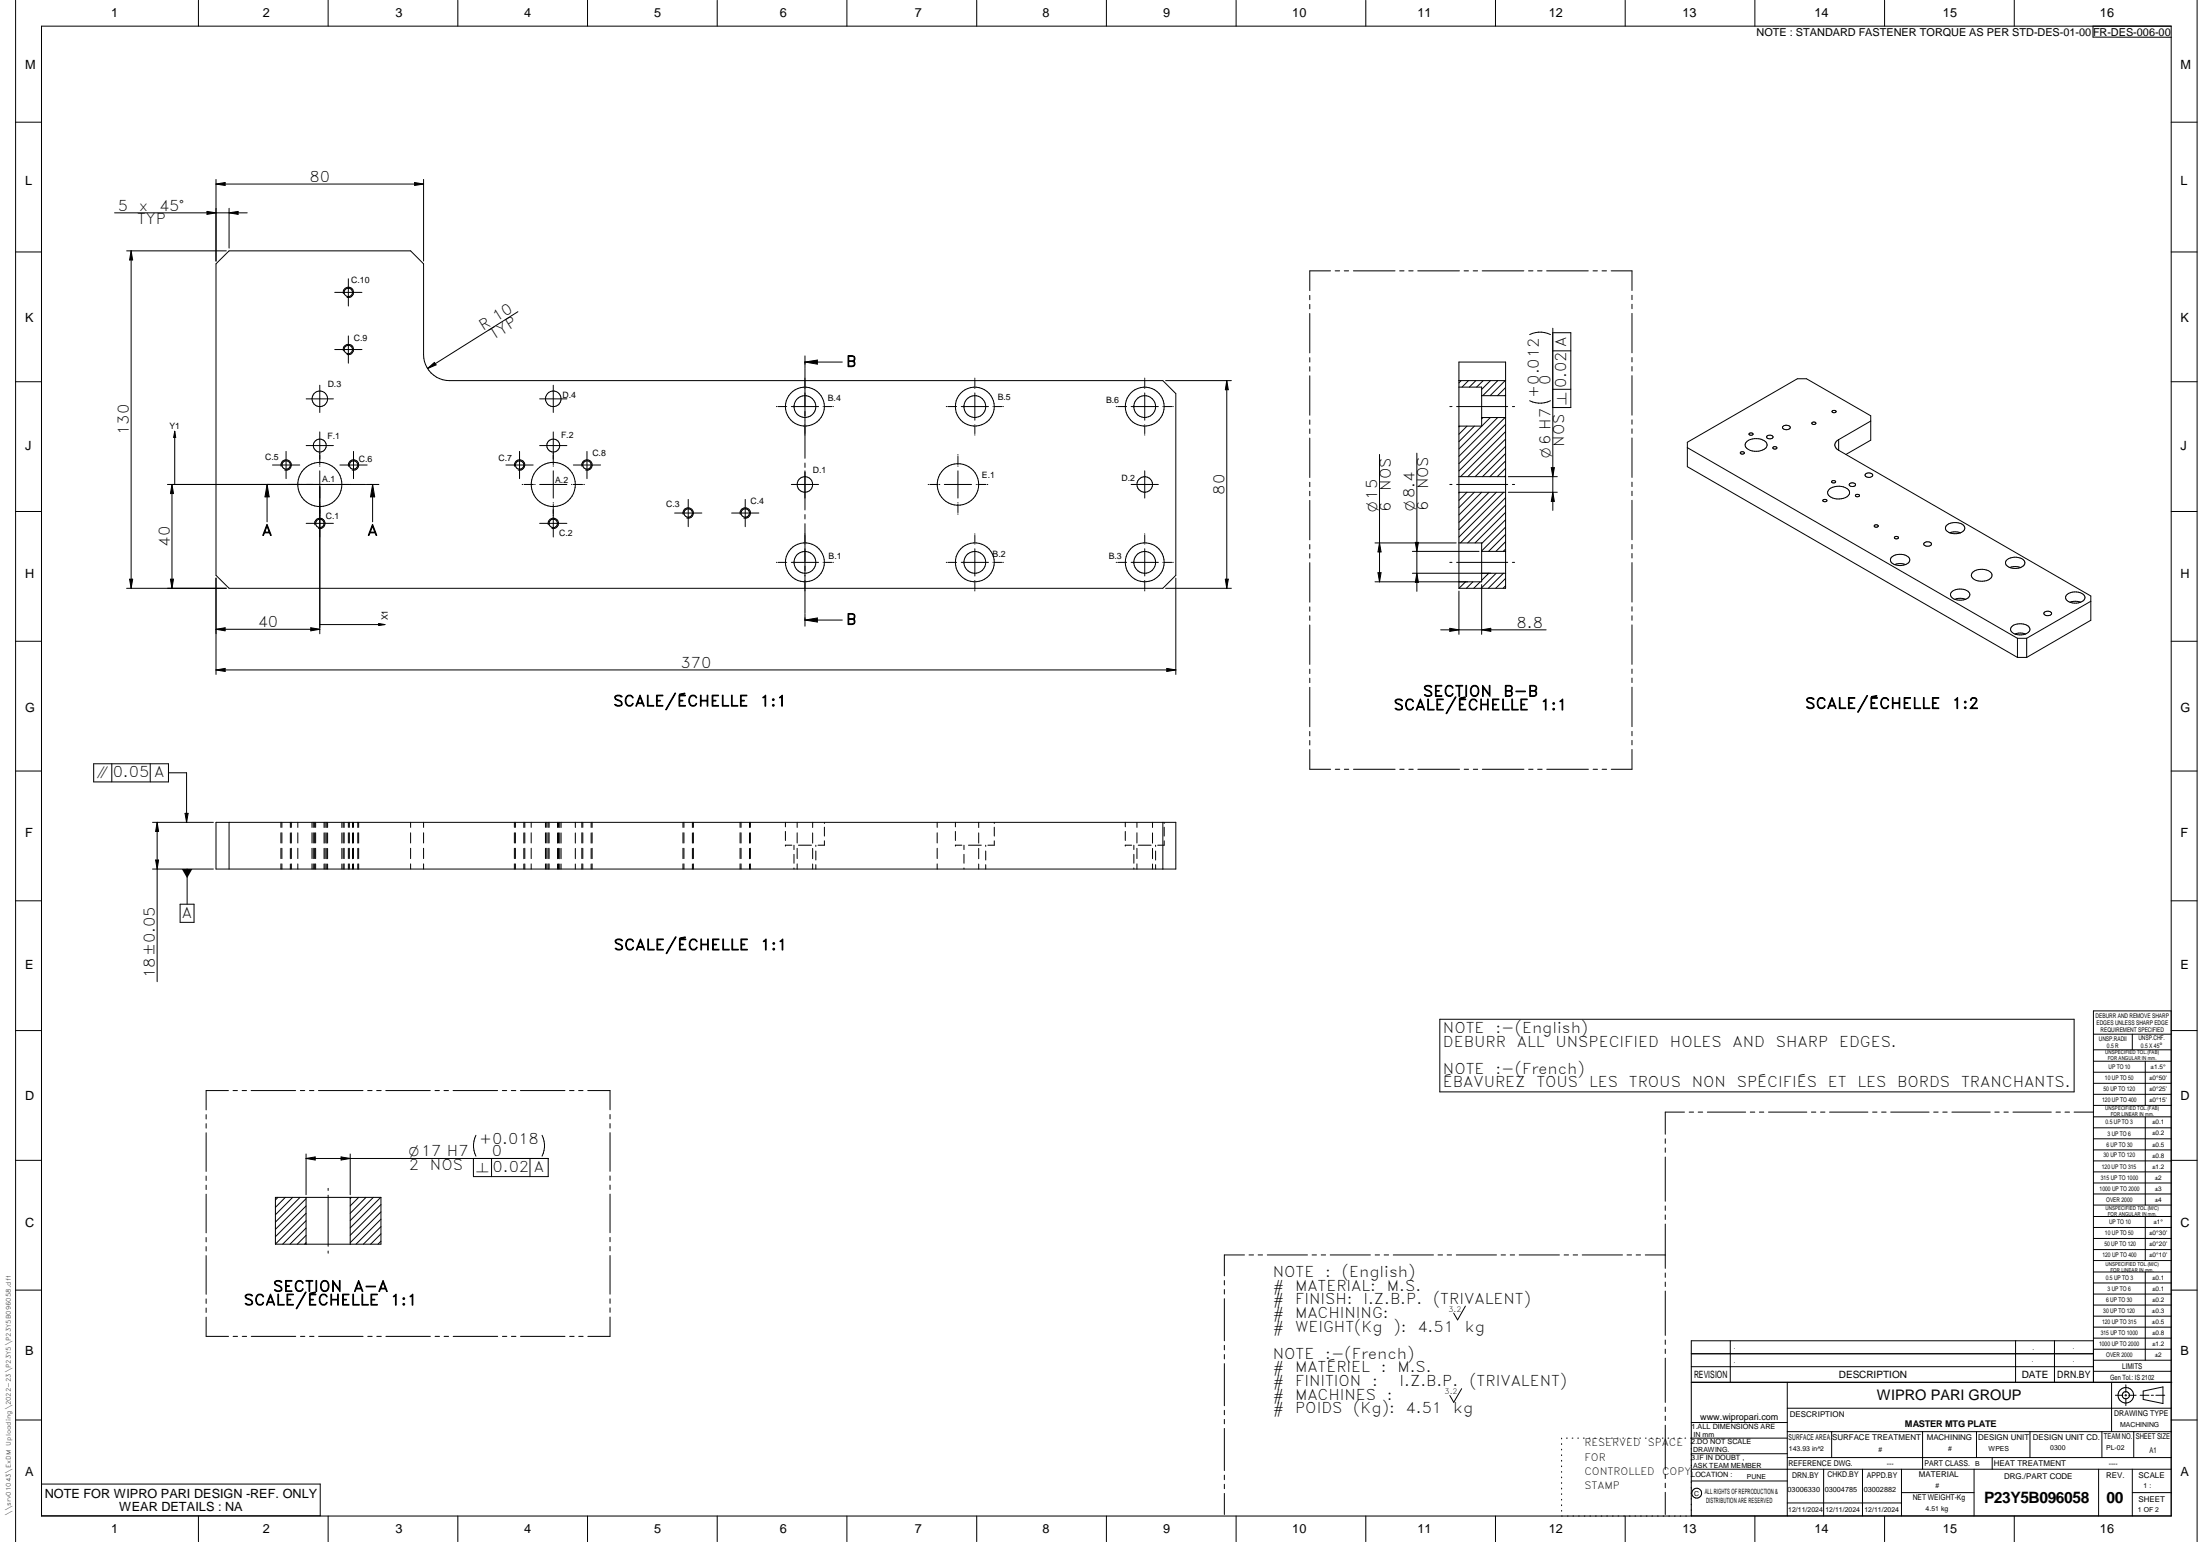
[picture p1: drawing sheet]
<svg xmlns="http://www.w3.org/2000/svg" width="848mm" height="594mm" viewBox="0 0 848 594" stroke-linecap="round" stroke-linejoin="round" font-family="sans-serif">
<g fill="none" stroke="#000" stroke-width=".39">
<path d="M6 .1v593.9M16 10.1h821v574h-821zM76.5 .1v10M126.5 .1v10M176.5 .1v10M226.5 .1v10M276.5 .1v10M326.5 .1v10M376.5 .1v10M426.5 .1v10M476.5 .1v10M526.5 .1v10"/>
<path d="M576.5 .1v10M626.5 .1v10M676.5 .1v10M726.5 .1v10M776.5 .1v10M806.8 10.1v4.2l30.2 .1M847 .1v593.9M6 47.1h10M837 47.1h10M83.3 70.9h80M83.3 70.9l3.5-.6v1.2zM83.3 69.1v31.5"/>
<path d="M159.8 70.3l3.5 .6-3.5 .6zM163.3 69.1v31.5M6 97.1h10M44.2 82h51.1M48.8 96.6h38.4M50.5 96.6v130.1M50.5 96.6l.6 3.6h-1.1zM79.8 81.4l3.5 .6-3.5 .6zM88.3 80.3v15.3M88.3 82l3.5-.6v1.2zM837 97.1h10M83.3 101.6l5-5h70l5 5v35.1a10 10 0 0 0 10 9.9h275l5 5v70.1l-5 5h-360l-5-5z"/>
<path d="M129 112.6h10.5M132.4 113.2a2 2 0 0 1 1.8-2.5 2 2 0 0 1 2.1 2.2 2 2 0 0 1-2.5 1.7M134.3 107.4v10.5M504.9 113.8v1.7M504.9 117.3v1.7M512.9 104.4h-8v7.6M514.7 104.4h1.7M518.2 104.4h1.7M521.7 104.4h16.1M539.5 104.4h1.7M543.1 104.4h1.6M546.5 104.4h16.1"/>
<path d="M564.4 104.4h1.7M567.9 104.4h1.7M571.4 104.4h16M589.2 104.4h1.7M592.7 104.4h1.7M596.2 104.4h16.1M614.1 104.4h1.7M617.6 104.4h1.7M621.1 104.4h8v7.5M629.1 113.7v1.7M629.1 117.2v1.8M129 134.7h10.5"/>
<path d="M132.4 135.2a2 2 0 0 1 1.7-2.6 2 2 0 0 1 2.2 2.2 2 2 0 0 1-2.5 1.8M134.3 129.4v10.5M199.6 120.1l-34.8 21.9M310.3 137.1v4.8M310.3 139.5h14.4M310.3 139.5l4.8-.8v1.6zM504.9 120.8v15.2M504.9 137.8v1.7M562.4 139.5h18v87.2h-18zM597.7 128.9a9 9 0 0 0-8 0M598.6 135.2h6.9M598.6 128.2h6.9v28.8h-6.9"/>
<path d="M598.6 126.4v70.2M629.1 120.7v15.2M629.1 137.8v1.6M6 147.1h10M118 153.7h10.5M123.3 148.4v10.5M164.8 142l2.7-2.4 .6 1zM208 153.7h10.5M213.3 148.4v10.5M299.3 156.6h.2M299.9 156.6h2.8M303.1 156.6h.2"/>
<path d="M305.1 156.6h10.5M310.3 142.1v19.8M317.3 156.6h.1M317.8 156.6h2.9M321.1 156.6h.2M364.8 156.6h.2M365.4 156.6h2.9M368.6 156.6h.2M370.5 156.6h10.5M375.8 151.4v10.5M375.8 145.7v.1M375.8 146.2v2.9"/>
<path d="M375.8 149.5v.1M382.8 156.6h.1M383.3 156.6h2.9M386.6 156.6h.2M430.3 156.6h.1M430.9 156.6h2.8M433.8 156.6a7.5 7.5 0 0 0 7.5 7.5 7.5 7.5 0 0 0 7.5-7.5M433.8 156.6a7.5 7.5 0 0 1 7.5-7.4 7.5 7.5 0 0 1 7.5 7.4M434.1 156.6h.2M436 156.6h10.5M441.3 151.4v10.5M441.3 145.7v.1"/>
<path d="M441.3 146.2v2.9M441.3 149.5v.1M448.3 156.6h.1M448.8 156.6h2.9M449.3 146.6h25.4M452.1 156.6h.2M472.9 146.6l.6 3.6h-1.1zM472.9 146.6v80.1M504.9 141.3v1.7M504.9 144.8v15.2M558.9 156.6h.8M561.5 156.6h19.7"/>
<path d="M562.4 149.1h8.8v15.1h-8.8M562.4 146.6h18M563.2 146.6l-.8 .9M566.1 146.6l-2.5 2.5M568.9 146.6l-2.5 2.5M571.2 152.4h9.2M571.8 146.6l-2.6 2.5M574.5 146.6l-3.3 3.4M577.4 146.6l-5.8 5.8M580.2 146.6l-5.8 5.8M580.4 149.3l-3.1 3.1M580.4 152.1l-.3 .3"/>
<path d="M583 156.6h.9M597.7 154.4a9 9 0 0 1-8 0M598.6 150h6.9M629.1 141.2v1.8M629.1 144.7v15.2M706.3 158.4l.5-.3 .9 .3a.72 .72 0 0 1-.7 .6 .72 .72 0 0 1-.7-.6zM837 147.1h10M67.4 166.2v20.4M67.4 166.2l.3 2.3h-.8zM105 179.2h10.5M108.4 179.7a2.01 2.01 0 0 1 1.8-2.5 2.01 2.01 0 0 1 2.1 2.2 2.01 2.01 0 0 1-2.5 1.7M110.3 173.9v10.5"/>
<path d="M118 171.7h10.5M123.3 166.4v12.6M123.3 179.5v.2M131 179.2h10.5M134.4 179.7a2.01 2.01 0 0 1 1.8-2.5 2.01 2.01 0 0 1 2.1 2.2 2.01 2.01 0 0 1-2.5 1.7M136.3 173.9v10.5M195 179.2h10.5M198.4 179.7a2.01 2.01 0 0 1 1.8-2.5 2.01 2.01 0 0 1 2.1 2.2 2.01 2.01 0 0 1-2.5 1.7M200.3 173.9v10.5M208 171.7h10.5M213.3 166.4v12.6M213.3 179.5v.2"/>
<path d="M221 179.2h10.5M224.4 179.7a2.01 2.01 0 0 1 1.8-2.5 2.01 2.01 0 0 1 2.1 2.2 2.01 2.01 0 0 1-2.5 1.7M226.3 173.9v10.5M310.3 162v14.6M310.3 178.4v1.7M369.3 175.1v.2M369.3 175.8v3.2M369.3 179.5v.2M375.8 163.7v.1M375.8 164.2v2.8M375.8 167.5v.1M441.3 163.7v.1"/>
<path d="M441.3 164.2v2.8M441.3 167.5v.1M504.9 161.8v1.7M504.9 165.3v1.7M504.9 168.8v15.2M531.8 175.1v49.1M546.2 174.6v53.2M562.7 164.2l-.3 .3M565.5 164.2l-3.1 3.1M568.4 164.2l-6 5.9M571.2 160.9h9.2M571.7 160.9l-.5 .4"/>
<path d="M574.5 160.9l-12.1 12.1M577.3 160.9l-14.9 14.9M580.2 160.9l-17.8 17.7M580.4 177.6l-6.1 6M580.4 169.1l-14.6 14.5M580.4 163.4l-18 18M580.4 172l-11.7 11.6M580.4 166.3l-17.4 17.3M580.4 174.8l-8.9 8.8M629.1 161.8v1.6M629.1 165.2v1.8M629.1 168.7v15.2"/>
<path d="M650.5 172.5l127.2 73.4M670.9 174.3l.5-.3 1 .3a.74 .74 0 0 1-.8 .7 .74 .74 0 0 1-.7-.7zM673.5 170a6 6 0 0 1 7.5 .7 2.19 2.19 0 0 1-2.2 2.9 5.3 5.3 0 0 1-6-1.7 1.72 1.72 0 0 1 .7-1.9zM674.3 167l.5-.2 .9 .2a.72 .72 0 0 1-.7 .7 .72 .72 0 0 1-.7-.7zM681.2 168a1.3 1.3 0 0 1 1.3-.4 1.3 1.3 0 0 1 .9 1 1.45 1.45 0 0 1-2.4-.4zM683.5 172.3l.5-.2 .9 .2a.72 .72 0 0 1-.7 .7 .72 .72 0 0 1-.7-.7zM687.5 164.2a1.69 1.69 0 0 1 2.6 .6 1.81 1.81 0 0 1-3-.1zM698.5 162.9l.6-.3 .8 .3a.72 .72 0 0 1-.7 .7 .72 .72 0 0 1-.7-.7zM708.8 169.4v4.1M708.8 173.5l97.2 56.1v9.4l-24.7 14.3M708.8 169.4a2.16 2.16 0 0 0-1.5 2 2.16 2.16 0 0 0 1.5 2.1M711.6 175.1l9.5-5.5v-9.4l-24.7-14.3h-3.5l-42.4 24.5v9.4l127.2 73.5"/>
<path d="M721.1 162.2l-12.3 7.2M6 197.1h10M64.6 186.6h76.4M66.3 186.6v40.1M66.3 186.6l.6 3.6h-1.2zM103 186.6l.8 4.8h-1.6zM103 186.6v14.4M123.3 181.4v62.8M141.2 186.6h4.9M143.6 186.6l.8 4.8h-1.6zM143.6 186.6v14.4M201.3 186.6h.2"/>
<path d="M202 186.6h3.6M206.1 186.6h.2M208 186.6h10.5M213.3 181.4v10.5M213.3 193.6v.2M213.3 194.4v12.5M220.3 186.6h.2M221 186.6h3.6M225 186.6h.3M260.1 197.7h10.5M263.4 198.2a2.01 2.01 0 0 1 1.8-2.5 2.01 2.01 0 0 1 2.1 2.2 2.01 2.01 0 0 1-2.5 1.7M265.3 192.4v10.5"/>
<path d="M282 197.7h10.5M285.4 198.2a2.01 2.01 0 0 1 1.8-2.5 2.01 2.01 0 0 1 2.1 2.2 2.01 2.01 0 0 1-2.5 1.7M287.3 192.4v10.5M305.1 186.6h10.5M310.3 198.2v1.7M310.3 181.4v15.1M357.8 186.6h.2M358.4 186.6h3.3M362.1 186.6h.2M364 186.6h10.5M369.3 193.6v.2M369.3 194.3v3.2"/>
<path d="M369.3 198v.2M369.3 181.4v10.5M376.3 186.6h.1M376.9 186.6h3.2M380.6 186.6h.2M436 186.6h10.5M441.3 181.4v10.5M504.9 185.8v1.7M504.9 189.3v1.7M504.9 192.8v15.2M558.9 186.6h.8M561.5 186.6h19.7"/>
<path d="M562.4 183.6h18M562.4 189.7h18M562.7 189.7l-.3 .2M565.5 189.7l-3.1 3.1M568.3 189.7l-5.9 5.9M571.2 189.7l-8.8 8.7M574 189.7l-11.6 11.6M576.8 189.7l-14.4 14.4M579.6 189.7l-17.2 17.2M580.4 180.4l-3.2 3.2M580.4 183.3l-.4 .3M580.4 191.7l-17.4 17.5"/>
<path d="M580.4 194.6l-14.6 14.6M580.4 197.4l-11.8 11.8M581.4 183.6h18.9M581.4 189.7h18.9M583 186.6h.9M598 180.2h1.2l-.6 3.4zM598.6 189.7l.6 3.5h-1.2zM629.1 185.8v1.7M629.1 189.2v1.8M629.1 192.7v15.2M702.7 192.7l1-.3 .5 .3a.75 .75 0 0 1-.7 .6 .75 .75 0 0 1-.8-.6zM705.3 188.4a5.8 5.8 0 0 1 7.5 .7 2.59 2.59 0 0 1-3 3.1 4.8 4.8 0 0 1-5.2-1.9 1.72 1.72 0 0 1 .7-1.9z"/>
<path d="M706.1 185.4l.9-.2 .6 .2a.72 .72 0 0 1-.8 .7 .72 .72 0 0 1-.7-.7zM713 186.4a1.26 1.26 0 0 1 1.3-.4 1.26 1.26 0 0 1 .9 1 1.41 1.41 0 0 1-2.3-.4zM715.3 190.7l.9-.2 .5 .2a.72 .72 0 0 1-.7 .7 .72 .72 0 0 1-.7-.7zM719.2 182.5a1.69 1.69 0 0 1 2.7 .7 1.77 1.77 0 0 1-3-.2zM837 197.1h10M118 201.6h10.5M121.4 202.2a2 2 0 0 1 1.7-2.5 2 2 0 0 1 2.2 2.1 2 2 0 0 1-2.5 1.8M208 201.6h10.5M211.4 202.2a2 2 0 0 1 1.7-2.5 2 2 0 0 1 2.2 2.1 2 2 0 0 1-2.5 1.8M299.3 216.7h.2M299.9 216.7h2.8M303.1 216.7h.2"/>
<path d="M305.1 216.7h10.5M310.3 201.8v34.4M317.3 216.7h.1M317.8 216.7h2.9M321.1 216.7h.2M364.8 216.7h.2M365.4 216.7h2.9M368.6 216.7h.2M370.5 216.7h10.5M375.8 211.4v10.5M375.8 205.7v.1M375.8 206.2v2.9"/>
<path d="M375.8 209.5v.1M382.8 216.7h.1M383.3 216.7h2.9M386.6 216.7h.2M430.3 216.7h.1M430.9 216.7h2.8M433.8 216.7a7.5 7.5 0 0 0 7.5 7.4 7.5 7.5 0 0 0 7.5-7.4M433.8 216.7a7.5 7.5 0 0 1 7.5-7.6 7.5 7.5 0 0 1 7.5 7.6M434.1 216.7h.2M436 216.7h10.5M441.3 211.4v10.5M441.3 205.7v.1"/>
<path d="M441.3 206.2v2.9M441.3 209.5v.1M448.3 216.7h.1M448.8 216.7h2.9M452.1 216.7h.2M504.9 209.8v1.7M504.9 213.3v1.7M504.9 216.8v15.2M530.1 209.2h31.2M531.8 209.2l.6 3.4h-1.2zM544.4 212.4h25.7M545.6 209h1.2l-.6 3.4z"/>
<path d="M558.9 216.7h.8M561.5 216.7h19.7M562.4 209.2h8.8v15h-41.1M571.2 212.4h9.2M580.4 208.7l-3.7 3.7M580.4 200.2l-9.2 9.2M580.4 203.1l-9.2 9.2M580.4 211.5l-.9 .9M580.4 205.9l-6.6 6.5M583 216.7h.9M629.1 209.8v1.7M629.1 213.2v1.8"/>
<path d="M629.1 216.7v15.2M722.5 202.4l.9-.2 .6 .2a.72 .72 0 0 1-.7 .7 .72 .72 0 0 1-.8-.7zM729 214.8a5 5 0 0 1 7.1 .5 2.23 2.23 0 0 1-2.5 2.5 4.3 4.3 0 0 1-4.8-1.6zM730.3 206.9l.9-.2 .6 .2a.72 .72 0 0 1-.7 .7 .72 .72 0 0 1-.8-.7zM734.6 217.5l-2.1-.4-2.1 .4M741.6 209.3a1.8 1.8 0 0 1 3 .4 1.83 1.83 0 0 1-3-.1zM750.7 202.2a5.1 5.1 0 0 1 6.6 .8 2.69 2.69 0 0 1-3.2 2.6 3.5 3.5 0 0 1-4.2-2.1zM755.8 205.3l-2.1-.4-2.1 .4M773.4 215.9a4.9 4.9 0 0 1 7.1 .5 2.69 2.69 0 0 1-3.3 2.6 3.5 3.5 0 0 1-4.1-2.2zM778.9 218.7l-2.1-.4-2.1 .4M48.8 226.7h38.4M50 223.1h1.1l-.6 3.6z"/>
<path d="M65.7 223.1h1.2l-.6 3.6zM83.3 222.7v37.1M310.3 238.9l4.8-.8v1.5zM310.3 236.5v4.8M310.3 238.9h14.4M375.8 223.6v.2M375.8 224.2v2.9M375.8 227.5v.2M441.3 223.6v.2M441.3 224.2v2.9M441.3 227.5v.2M449.3 226.7h25.4"/>
<path d="M453.3 222.7v37.1M472.4 223.1h1.1l-.6 3.6zM504.9 233.8v1.7M504.9 237.3v1.7M531.2 220.6h1.2l-.6 3.6zM546.2 220.9l.6 3.5h-1.2zM562.4 227.7v16.7M564.9 224.2l-2.5 2.5M567.8 224.2l-2.5 2.5M570.6 224.2l-2.5 2.5M571.2 225.2v19.2M573.9 220.9l-2.7 2.7"/>
<path d="M576.7 220.9l-5.8 5.8M579.5 220.9l-5.8 5.8M580.4 220.9h-36M580.4 222.8l-3.8 3.9M580.4 225.7l-1 1M629.1 233.8v1.7M629.1 237.2v1.8M752.6 227.8a5.4 5.4 0 0 1 6.4 .4 2.08 2.08 0 0 1-2.2 2.9 4.3 4.3 0 0 1-4.8-1.6 1.54 1.54 0 0 1 .6-1.7zM757.7 230.9l-2.1-.4-2.1 .4M760.6 220.3a5.6 5.6 0 0 1 7.2 .6 2.46 2.46 0 0 1-2.9 3 4.1 4.1 0 0 1-5-2.2zM788.2 235.8a1.69 1.69 0 0 1 2.7 .7 1.83 1.83 0 0 1-3-.2zM796.5 229.3a5 5 0 0 1 7.2 .4 2.69 2.69 0 0 1-3.3 2.7 3.5 3.5 0 0 1-4.2-2.2z"/>
<path d="M802.1 232l-2.1-.4-2.1 .4M806 231.6l-24.7 14.3M6 247.1h10M83.3 242.4l3.5-.5v1.1zM83.3 258.1h370M83.3 242.4h40M83.3 258.1l3.5-.6v1.2zM119.8 241.9l3.5 .5-3.5 .6zM123.3 240.6h25.1M146 240.2l2.4 .4-2.4 .4zM449.8 257.5l3.5 .6-3.5 .6zM504.9 240.8v15.2"/>
<path d="M504.9 257.8v1.7M555.4 242.7h40.6M558.9 242.1l3.5 .6-3.5 .5zM571.2 242.7l3.5-.6v1.1zM629.1 240.7v15.2M629.1 257.8v1.7M775.8 241.2a5.4 5.4 0 0 1 6.4 .4 1.57 1.57 0 0 1-.9 2.5 4.8 4.8 0 0 1-6.2-1.2 1.54 1.54 0 0 1 .7-1.7zM777.7 253.3h3.6M777.7 245.9h3.6M777.7 245.9v7.4M780.9 244.3l-2.1-.4-2.1 .4M781.3 245.9v7.4"/>
<path d="M837 247.1h10M504.9 261.3v1.7M504.9 264.8v15.2M629.1 261.2v1.8M629.1 264.8v15.2M6 297.1h10M36.1 294.3h28.8v6.9h-28.8zM43.1 294.3v6.9M57.9 294.3v6.9M64.9 297.7h7v19.1M504.9 288.8v7.6h8.1M504.9 281.8v1.7"/>
<path d="M504.9 285.3v1.7M514.7 296.4h1.8M518.2 296.4h1.7M521.8 296.4h16M539.6 296.4h1.7M543.1 296.4h1.7M546.6 296.4h16.1M564.4 296.4h1.7M567.9 296.4h1.7M571.4 296.4h16.1M589.3 296.4h1.7M592.8 296.4h1.7"/>
<path d="M596.3 296.4h16M614.1 296.4h1.7M617.6 296.4h1.7M629.1 281.8v1.7M629.1 285.2v1.8M629.1 288.8v7.6h-8M837 297.1h10M58.8 316.8h23.5M60.6 316.8l.5 3.5h-1.1zM60.6 316.8v61.4M71.3 313.4h1.2l-.6 3.4zM83.3 316.8h370v18h-370z"/>
<path d="M88.3 316.8v18M108.3 316.8v2M108.7 316.8v2M111.9 316.8v2M112.3 316.8v2M114.8 316.8v2M120.3 316.8v2M120.8 316.8v2M121.3 316.8v2M121.7 316.8v2M124.9 316.8v2M125.3 316.8v2"/>
<path d="M125.8 316.8v2M126.3 316.8v2M131.8 316.8v2M132.3 316.8v2M132.7 316.8v2M134.3 316.8v2M134.7 316.8v2M135.9 316.8v2M136.3 316.8v2M137.9 316.8v2M138.3 316.8v2M158.3 316.8v2"/>
<path d="M163.3 316.8v2M198.3 316.8v2M198.7 316.8v2M201.9 316.8v2M202.3 316.8v2M204.8 316.8v2M210.3 316.8v2M210.8 316.8v2M211.3 316.8v2M211.7 316.8v2M214.9 316.8v2M215.3 316.8v2"/>
<path d="M215.8 316.8v2M216.3 316.8v2M221.8 316.8v2M224.3 316.8v2M224.7 316.8v2M227.9 316.8v2M228.3 316.8v2M263.3 316.8v2M263.7 316.8v2M266.9 316.8v2M267.3 316.8v2M285.3 316.8v2"/>
<path d="M285.7 316.8v2M288.9 316.8v2M289.3 316.8v2M302.8 316.8v1.8M307.3 316.8v2M313.3 316.8v2M317.8 316.9h.1M317.8 318.7v3.4M361.3 316.8v2M368.3 316.8v1.8M377.3 316.8v2M383.3 316.9h.1"/>
<path d="M383.3 318.7v3.4M433.8 316.8v1.8M438.3 316.8v2M444.3 316.8v2M448.3 316.8v18M448.8 316.9h.1M448.8 318.7v3.4M58.8 334.8h23.5M60 331.3h1.1l-.5 3.5zM72.1 334.8v13.6M108.3 332.8v2M108.3 320.8v4"/>
<path d="M108.3 326.8v4M108.7 320.8v4M108.7 326.8v4M108.7 332.8v2M111.9 320.9v3.9M111.9 326.9v3.9M111.9 332.9v1.9M112.3 320.8v4M112.3 326.8v4M112.3 332.8v2M114.8 320.8v4M114.8 326.8v4"/>
<path d="M114.8 332.8v2M120.3 320.8v4M120.3 326.8v4M120.3 332.8v2M120.8 320.8v4M120.8 326.8v4M120.8 332.8v2M121.3 320.8v4M121.3 326.8v4M121.3 332.8v2M121.7 320.8v4M121.7 326.8v4"/>
<path d="M121.7 332.8v2M124.9 320.9v3.9M124.9 326.9v3.9M124.9 332.9v1.9M125.3 320.8v4M125.3 326.8v4M125.3 332.8v2M125.8 320.9v3.9M125.8 326.9v3.9M125.8 332.9v1.9M126.3 320.9v3.9M126.3 326.9v3.9"/>
<path d="M126.3 332.9v1.9M131.8 320.9v3.9M131.8 326.9v3.9M131.8 332.9v1.9M132.3 320.8v4M132.3 326.8v4M132.3 332.8v2M132.7 320.8v4M132.7 326.8v4M132.7 332.8v2M134.3 320.8v4M134.3 326.8v4"/>
<path d="M134.3 332.8v2M134.7 320.8v4M134.7 326.8v4M134.7 332.8v2M135.9 320.9v3.9M135.9 326.9v3.9M135.9 332.9v1.9M136.3 320.8v4M136.3 326.8v4M136.3 332.8v2M137.9 320.9v3.9M137.9 326.9v3.9"/>
<path d="M137.9 332.9v1.9M138.3 320.8v4M138.3 326.8v4M138.3 332.8v2M158.3 320.8v4M158.3 326.8v4M158.3 332.8v2M163.3 320.8v4M163.3 326.8v4M163.3 332.8v2M198.3 320.8v4M198.3 326.8v4"/>
<path d="M198.3 332.8v2M198.7 320.8v4M198.7 326.8v4M198.7 332.8v2M201.9 320.9v3.9M201.9 326.9v3.9M201.9 332.9v1.9M202.3 320.8v4M202.3 326.8v4M202.3 332.8v2M204.8 320.8v4M204.8 326.8v4"/>
<path d="M204.8 332.8v2M210.3 320.8v4M210.3 326.8v4M210.3 332.8v2M210.8 320.8v4M210.8 326.8v4M210.8 332.8v2M211.3 320.8v4M211.3 326.8v4M211.3 332.8v2M211.7 320.8v4M211.7 326.8v4"/>
<path d="M211.7 332.8v2M214.9 320.9v3.9M214.9 326.9v3.9M214.9 332.9v1.9M215.3 320.8v4M215.3 326.8v4M215.3 332.8v2M215.8 320.9v3.9M215.8 326.9v3.9M215.8 332.9v1.9M216.3 320.9v3.9M216.3 326.9v3.9"/>
<path d="M216.3 332.9v1.9M221.8 320.9v3.9M221.8 326.9v3.9M221.8 332.9v1.9M224.3 320.8v4M224.3 326.8v4M224.3 332.8v2M224.7 320.8v4M224.7 326.8v4M224.7 332.8v2M227.9 320.9v3.9M227.9 326.9v3.9"/>
<path d="M227.9 332.9v1.9M228.3 320.8v4M228.3 326.8v4M228.3 332.8v2M263.3 320.8v4M263.3 326.8v4M263.3 332.8v2M263.7 320.8v4M263.7 326.8v4M263.7 332.8v2M266.9 320.9v3.9M266.9 326.9v3.9"/>
<path d="M266.9 332.9v1.9M267.3 320.8v4M267.3 326.8v4M267.3 332.8v2M285.3 320.8v4M285.3 326.8v4M285.3 332.8v2M285.7 320.8v4M285.7 326.8v4M285.7 332.8v2M288.9 320.9v3.9M288.9 326.9v3.9"/>
<path d="M288.9 332.9v1.9M289.3 320.8v4M289.3 326.8v4M289.3 332.8v2M302.8 325.6h2.5M302.8 325.6h.1M302.8 320.3v3.5M306.1 325.6v1.7M306.1 329.1v3.5M306.1 334.4v.4M307.3 320.8v4M307.3 326.8v4"/>
<path d="M307.3 332.8v2M307.8 325.6h5M313.3 320.9v3.9M313.3 326.9v3.9M313.3 332.9v1.9M314.5 325.6v.5M314.5 327.9v3.4M314.5 333.1v1.7M317.8 323.9v1.7h-2.5M361.3 320.8v4M361.3 326.8v4M361.3 332.8v2"/>
<path d="M368.3 325.6h2.5M368.3 325.6h.1M368.3 320.3v3.5M371.6 325.6v1.7M371.6 329.1v3.5M371.6 334.4v.4M373.3 325.6h5M377.3 320.9v3.9M377.3 326.9v3.9M377.3 332.9v1.9M380 325.6v.5M380 327.9v3.4"/>
<path d="M380 333.1v1.7M383.3 323.9v1.7h-2.5M433.8 325.6h.1M433.8 325.6h2.4M433.8 320.3v3.5M437.1 325.6v1.7M437.1 329.1v3.5M437.1 334.4v.4M438.3 320.8v4M438.3 326.8v4M438.3 332.8v2M438.8 325.6h4.9"/>
<path d="M444.3 320.9v3.9M444.3 326.9v3.9M444.3 332.9v1.9M445.5 325.6v.5M445.5 327.9v3.4M445.5 333.1v1.7M448.8 323.9v1.7h-2.5M6 347h10M69.4 348.4h5.4v6.9h-5.4zM837 347h10M6 397h10M555 392.7h244.5v28h-244.5z"/>
<path d="M807 398.4h30M822 398.4v6.1M837 397h10M837 389.5h-30v143.1M807 404.5h30M807 408.9h30M807 413.1h30M807 417.4h30M827 408.9v17M79.5 429.4v1.7M79.5 432.9v1.7M79.5 436.4v14.9"/>
<path d="M88.1 420.2h-8.6v7.4M89.8 420.2h1.7M93.3 420.2h1.7M96.8 420.2h17.2M115.8 420.2h1.7M119.3 420.2h1.7M122.8 420.2h17.1M141.7 420.2h1.7M145.2 420.2h1.7M148.7 420.2h17.2M167.7 420.2h1.7M171.2 420.2h1.7"/>
<path d="M174.7 420.2h17.1M183.5 437.4a9 9 0 0 0 0 8M193.6 420.2h1.7M197.1 420.2h1.7M200.6 420.2h17.2M209 437.4a9 9 0 0 1 0 8M219.5 420.2h1.8M223.1 420.2h1.6M226.6 420.2h8.6v7.4M235.2 429.4v1.7M235.2 432.9v1.7M235.2 436.4v14.9"/>
<path d="M641.9 438.7v1.8M649.4 428.5h-7.5v8.5M651.2 428.5h1.7M654.6 428.5h1.8M658.2 428.5h14.7M674.7 428.5h1.7M678.2 428.5h1.7M681.7 428.5h14.8M698.3 428.5h1.7M701.8 428.5h1.7M705.3 428.5h14.7M721.9 428.5h1.7"/>
<path d="M725.3 428.5h1.8M728.9 428.5h14.7M745.4 428.5h1.7M748.9 428.5h1.7M752.4 428.5h14.8M769 428.5h1.7M772.5 428.5h1.7M776 428.5h14.7M792.6 428.5h1.7M796 428.5h1.8M799.5 428.5h7.4M807 421.6h30"/>
<path d="M807 425.9h30M807 430.3h30M807 434.5h30M807 438.7h30M827 430.3v34M6 447h10M79.5 453.1v1.7M79.5 456.6v1.7M118 444.6v15.7M118 446.3h93.4M118 446.3l3.5-.6v1.2zM126.5 457.8v.8"/>
<path d="M131.5 445.7l3.5 .6-3.5 .6zM135 444.6v15.7M189.5 446.3v7M204.3 446.3v7M211.3 446.3v7h-28.8v-7M235.2 453.1v1.6M235.2 456.6v1.7M641.9 442.3v1.6M641.9 445.8v17M807 443h30M807 447.3h30M807 451.5h30"/>
<path d="M807 455.8h30M807 460h30M837 447h10M79.5 460.1v14.9M79.5 476.8v1.7M106.2 461.3h40.7v18h-40.7zM107.1 461.3l-.9 1M110 461.3l-3.8 3.9M112.8 461.3l-6.6 6.7M115.7 461.3l-9.5 9.5M118 461.3v18M118 461.8l-11.8 11.8"/>
<path d="M118 464.6l-11.8 11.9M118 467.4l-11.8 11.9M118 470.3l-9 9M118 473.1l-6.2 6.2M118 476l-3.4 3.3M118 478.7l-.6 .6M126.5 460.5v19.6M135 461.3v18M135.4 461.3l-.4 .5M138.3 461.3l-3.3 3.3M141.1 461.3l-6.1 6.1M143.9 461.3l-8.9 8.9"/>
<path d="M146.8 461.3l-11.8 11.8M146.9 469.7l-9.7 9.6M146.9 472.6l-6.8 6.7M146.9 464.1l-11.9 11.8M146.9 466.9l-11.9 11.8M146.9 475.4l-4 3.9M146.9 478.2l-1.2 1.1M235.2 460v14.9M235.2 476.7v1.7M641.9 464.6v1.7M641.9 468.1v1.7M641.9 471.6v17.1"/>
<path d="M807 464.3h30M807 468.7h30M807 472.9h30M807 477.1h30M827 468.7v16.9M6 497h10M79.5 480.3v1.7M79.5 483.7v14.9M126.5 482v.8M235.2 480.2v1.7M235.2 483.7v14.9M472 493.4v1.6"/>
<path d="M472 496.8v1.8M479.7 483.5h-7.7v8M481.5 483.5h1.7M485 483.5h1.7M488.5 483.5h15.5M505.8 483.5h1.7M509.3 483.5h1.7M512.8 483.5h15.5M530.1 483.5h1.7M533.6 483.5h1.7M537.1 483.5h15.5M554.4 483.5h1.7"/>
<path d="M557.9 483.5h1.7M561.4 483.5h15.5M578.7 483.5h1.6M582.2 483.5h1.7M585.6 483.5h15.5M603 483.5h1.6M606.4 483.5h1.8M609.9 483.5h15.5M627.2 483.5h1.7M630.7 483.5h1.7M634.2 483.5h7.7M641.9 490.4v1.7"/>
<path d="M641.9 493.9v1.7M641.9 497.4v17.1M807 481.4h30M807 485.6h30M807 490.1h30M807 494.3h30M807 498.6h30M827 490.1v33.9M837 497h10M79.5 507.4v7.5h8.6M79.5 500.4v1.8M79.5 503.9v1.7"/>
<path d="M89.9 514.9h1.7M93.4 514.9h1.7M96.9 514.9h17.1M115.8 514.9h1.7M119.3 514.9h1.7M122.8 514.9h17.2M141.8 514.9h1.7M145.2 514.9h1.8M148.8 514.9h17.1M167.7 514.9h1.7M171.2 514.9h1.7M174.7 514.9h17.2"/>
<path d="M193.7 514.9h1.7M197.1 514.9h1.8M200.7 514.9h17.1M219.6 514.9h1.7M223.1 514.9h1.7M235.2 500.4v1.7M235.2 503.9v1.7M235.2 507.4v7.5h-8.6M472 500.3v16.3M472 518.3v1.8M564.9 503.2l-3 5.3-1.5-2.6M641.9 516.3v1.6"/>
<path d="M641.9 519.8v1.7M667 516.6v16M777 516.6v16M792 516.6v16M807 502.8h30M807 507.1h30M807 511.3h30M807 515.5h30M807 519.8h30M807 516.6h-155v67.5M472 521.8v1.7M472 525.4v16.2"/>
<path d="M563.5 535l-3.1 5.3-1.5-2.7M641.9 523.2v17.1M652 532.6h185.2M652 521.5h155M652 526.5h155M689 532.6v51.4M807 524h30M807 528.3h30M814 532.6v19M815.5 537.5h2.8M819.1 537.5h.7M819.5 533.5v2.9"/>
<path d="M819.5 537.2v.7M819.5 538.7v2.8M820.6 537.5h2.9M825 537.5h3.4M826.2 535.9l7.6-1.6v6.4l-7.6-1.5zM829.3 537.5h.8M831 537.5h3.5M6 547.1h10M472 543.3v1.7M472 546.9v1.7M472 550.3v16.2M602 554.1v.3"/>
<path d="M602 556.2v.3M602 558.3v.3M603.8 554.1h.4M606 554.1h.3M608.2 554.1h.3M610.4 554.1h.3M612.6 554.1h.3M614.7 554.1h.3M616.9 554.1h.3M619.1 554.1h.3M621.2 554.1h.3M623.4 554.1h.3"/>
<path d="M625.6 554.1h.3M627.8 554.1h.3M629.9 554.1h.4M632.1 554.1h.3M634.3 554.1h.3M636.5 554.1h.3M638.6 554.1h.3M640.8 554.1h.3M641.9 542.1v1.7M641.9 545.6v1.7M641.9 549.1v17M643 554.1h.3"/>
<path d="M645.2 554.1h.3M647.3 554.1h.4M649.5 554.1h.3M652 548h37M689 542.5h148M689 551.6h148M689 554.1h-37.3M706.1 551.6v10M741.1 551.6v14.4M761.9 551.6v10M782.5 551.6v10M810.3 551.6v10"/>
<path d="M822.5 551.6v10M837 547.1h10M16 571.8h107.4v12.2h-107.4M472 568.3v1.8M472 571.8v1.7M472 575.4v8.1M602 560.5v.3M602 562.6v.3M602 564.8v.3M602 566.9v.3M602 569v.3M602 571.2v.3"/>
<path d="M602 573.3v.4M602 575.5v.3M602 577.6v.3M602 579.8v.3M641.9 567.9v1.7M641.9 571.4v1.8M641.9 574.9v8.6M652 570.6h37M652 560.1h37M689 561.6h148M689 579h44M703 566v18"/>
<path d="M718 566v18M733 575.1h28M733 566v18M761 566v18M768 561.6v4.4M809 566v18M822 566v18M822 575.1h15M837 566h-185M76.5 584.1v9.9M126.5 584.1v9.9M176.5 584.1v9.9"/>
<path d="M226.5 584.1v9.9M276.5 584.1v9.9M326.5 584.1v9.9M376.5 584.1v9.9M426.5 584.1v9.9M476.5 584.1v9.9M526.5 584.1v9.9M576.5 584.1v9.9M602 581.9v.3M626.5 584.1v9.9M652 584h185M676.5 584.1v9.9"/>
<path d="M726.5 584.1v9.9M776.5 584.1v9.9"/>
<circle cx="134.3" cy="112.7" r="1.62"/>
<circle cx="134.3" cy="134.7" r="1.61"/>
<circle cx="123.3" cy="153.7" r="3"/>
<circle cx="213.3" cy="153.7" r="3"/>
<circle cx="310.3" cy="156.6" r="4.2"/>
<circle cx="310.3" cy="156.7" r="7.5"/>
<circle cx="375.8" cy="156.7" r="7.5"/>
<circle cx="375.8" cy="156.6" r="4.2"/>
<circle cx="441.3" cy="156.6" r="4.2"/>
<circle cx="110.3" cy="179.2" r="1.62"/>
<circle cx="123.3" cy="171.7" r="2.49"/>
<circle cx="136.3" cy="179.1" r="1.63"/>
<circle cx="200.3" cy="179.1" r="1.63"/>
<circle cx="213.3" cy="171.7" r="2.49"/>
<circle cx="226.3" cy="179.2" r="1.61"/>
<circle cx="123.3" cy="186.6" r="8.5"/>
<circle cx="213.3" cy="186.6" r="8.5"/>
<circle cx="265.3" cy="197.7" r="1.62"/>
<circle cx="287.3" cy="197.6" r="1.63"/>
<circle cx="310.3" cy="186.6" r="2.99"/>
<circle cx="369.3" cy="186.6" r="8"/>
<circle cx="441.3" cy="186.6" r="2.99"/>
<circle cx="123.3" cy="201.6" r="1.63"/>
<circle cx="213.3" cy="201.6" r="1.63"/>
<circle cx="310.3" cy="216.7" r="4.2"/>
<circle cx="310.3" cy="216.6" r="7.5"/>
<circle cx="375.8" cy="216.6" r="7.5"/>
<circle cx="375.8" cy="216.7" r="4.2"/>
<circle cx="441.3" cy="216.7" r="4.2"/>
<circle cx="819.5" cy="537.5" r="2.99"/>
<circle cx="819.5" cy="537.5" r="1.39"/>
<circle cx="654.1" cy="575.3" r="1.9"/>
</g>
<g fill="#000">
<path d="M83.3 70.9l3.5-.6v1.2zM159.8 70.3l3.5 .6-3.5 .6zM79.8 81.4l3.5 .6-3.5 .6zM88.3 82l3.5-.6v1.2zM50.5 96.6l.6 3.6h-1.1zM164.8 142l2.7-2.4 .6 1zM310.3 139.5l4.8-.8v1.6zM472.9 146.6l.6 3.6h-1.1zM67.4 166.2l.3 2.3h-.8zM66.3 186.6l.6 3.6h-1.2zM103 186.6l.8 4.8h-1.6zM143.6 186.6l.8 4.8h-1.6z"/>
<path d="M598 180.2h1.2l-.6 3.4zM598.6 189.7l.6 3.5h-1.2zM531.8 209.2l.6 3.4h-1.2zM545.6 209h1.2l-.6 3.4zM50 223.1h1.1l-.6 3.6zM65.7 223.1h1.2l-.6 3.6zM310.3 238.9l4.8-.8v1.5zM472.4 223.1h1.1l-.6 3.6zM531.2 220.6h1.2l-.6 3.6zM546.2 220.9l.6 3.5h-1.2zM83.3 258.1l3.5-.6v1.2zM83.3 242.4l3.5-.5v1.1z"/>
<path d="M119.8 241.9l3.5 .5-3.5 .6zM146 240.2l2.4 .4-2.4 .4zM449.8 257.5l3.5 .6-3.5 .6zM558.9 242.1l3.5 .6-3.5 .5zM571.2 242.7l3.5-.6v1.1zM71.3 313.4h1.2l-.6 3.4zM60.6 316.8l.5 3.5h-1.1zM60 331.3h1.1l-.5 3.5zM70.1 334.8h4l-2 3.5zM118 446.3l3.5-.6v1.2zM131.5 445.7l3.5 .6-3.5 .6z"/>
</g>
<g font-size="6">
<text x="764.8" y="578.9">P23Y5B096058</text>
<text x="812.1" y="578.9">00</text>
</g>
<g font-size="5.7">
<text x="119.3" y="70">80</text>
<text x="45.4" y="81.2">5</text>
<text x="53.6" y="81.2">x</text>
<text x="61.3" y="81.2">45°</text>
<text x="52.8" y="86.4">TYP</text>
<text x="186.3" y="127.4" transform="rotate(-32 186.3 127.4)">R 10</text>
<text x="190.3" y="131.1" transform="rotate(-32 190.3 131.1)">TYP</text>
<text x="326.1" y="141.3">B</text>
<text x="597.7" y="148.2" transform="rotate(-90 597.7 148.2)">0</text>
<text x="603.8" y="149.6" transform="rotate(-90 603.8 149.6)">0.02 A</text>
<text x="593.2" y="153.2" transform="rotate(-90 593.2 153.2)">+0.012</text>
<text x="49.7" y="167.6" transform="rotate(-90 49.7 167.6)">130</text>
<text x="603" y="172.1" transform="rotate(-90 603 172.1)">NOS</text>
<text x="472.1" y="190.6" transform="rotate(-90 472.1 190.6)">80</text>
<text x="536.2" y="189.1" transform="rotate(-90 536.2 189.1)">NOS</text>
<text x="550.6" y="188.6" transform="rotate(-90 550.6 188.6)">NOS</text>
<text x="536.2" y="197.2" transform="rotate(-90 536.2 197.2)">6</text>
<text x="550.6" y="196.7" transform="rotate(-90 550.6 196.7)">6</text>
<text x="100.9" y="206.3">A</text>
<text x="141.6" y="206.3">A</text>
<text x="65.4" y="210.6" transform="rotate(-90 65.4 210.6)">40</text>
<text x="99.4" y="241.6">40</text>
<text x="326.1" y="240.6">B</text>
<text x="584.6" y="241.8">8.8</text>
<text x="262.3" y="257.2">370</text>
<text x="548.5" y="268.3">SECTION</text>
<text x="579.5" y="268.3">B-B</text>
<text x="236.4" y="272.1">SCALE/ÉCHELLE</text>
<text x="292.9" y="272.1">1:1</text>
<text x="537.2" y="273.6">SCALE/ÉCHELLE</text>
<text x="593.7" y="273.6">1:1</text>
<text x="695.9" y="273">SCALE/ÉCHELLE</text>
<text x="752.4" y="273">1:2</text>
<text x="43.5" y="299.5">0.05 A</text>
<text x="70.1" y="353.6">A</text>
<text x="236.6" y="366">SCALE/ÉCHELLE</text>
<text x="293.1" y="366">1:1</text>
<text x="59.7" y="377" transform="rotate(-90 59.7 377)">18±0.05</text>
<text x="556.3" y="397.9">NOTE</text>
<text x="576.4" y="397.9">:-(English)</text>
<text x="556.3" y="403.2">DEBURR</text>
<text x="584.7" y="403.2">ALL</text>
<text x="599.6" y="403.2">UNSPECIFIED</text>
<text x="643.7" y="403.2">HOLES</text>
<text x="667.9" y="403.2">AND</text>
<text x="684.6" y="403.2">SHARP</text>
<text x="709" y="403.2">EDGES.</text>
<text x="556.3" y="413.7">NOTE</text>
<text x="576.4" y="413.7">:-(French)</text>
<text x="556.3" y="418.9">ÉBAVUREZ</text>
<text x="592.3" y="418.9">TOUS</text>
<text x="612.6" y="418.9">LES</text>
<text x="627.9" y="418.9">TROUS</text>
<text x="652.2" y="418.9">NON</text>
<text x="669.5" y="418.9">SPÉCIFIÉS</text>
<text x="704.6" y="418.9">ET</text>
<text x="716" y="418.9">LES</text>
<text x="731.4" y="418.9">BORDS</text>
<text x="756" y="418.9">TRANCHANTS.</text>
<text x="184.7" y="440.9">+0.018</text>
<text x="189.7" y="445.4">0</text>
<text x="157.6" y="450.7">2</text>
<text x="165.7" y="450.7">NOS</text>
<text x="189.9" y="451.6">0.02 A</text>
<text x="490.6" y="492">NOTE</text>
<text x="510.8" y="492">:</text>
<text x="517.3" y="492">(English)</text>
<text x="105.2" y="497.6">SECTION</text>
<text x="136.3" y="497.6">A-A</text>
<text x="490.6" y="497.2">#</text>
<text x="499.2" y="497.2">MATERIAL:</text>
<text x="534.7" y="497.2">M.S.</text>
<text x="93.9" y="502.8">SCALE/ÉCHELLE</text>
<text x="150.5" y="502.8">1:1</text>
<text x="490.6" y="502.5">#</text>
<text x="499.2" y="502.5">FINISH:</text>
<text x="525.6" y="502.5">I.Z.B.P.</text>
<text x="552.4" y="502.5">(TRIVALENT)</text>
<text x="490.6" y="507.7">#</text>
<text x="499.2" y="507.7">MACHINING:</text>
<text x="490.6" y="513">#</text>
<text x="499.2" y="513">WEIGHT(Kg</text>
<text x="537.2" y="513">):</text>
<text x="546.4" y="513">4.51</text>
<text x="564.7" y="513">kg</text>
<text x="490.6" y="523.5">NOTE</text>
<text x="510.8" y="523.5">:-(French)</text>
<text x="490.6" y="528.7">#</text>
<text x="490.6" y="534">#</text>
<text x="499.2" y="534">FINITION</text>
<text x="499.2" y="528.7">MATÉRIEL</text>
<text x="529" y="534">:</text>
<text x="532.3" y="528.7">:</text>
<text x="538.7" y="528.7">M.S.</text>
<text x="539.5" y="534">I.Z.B.P.</text>
<text x="566.4" y="534">(TRIVALENT)</text>
<text x="490.6" y="539.2">#</text>
<text x="499.2" y="539.2">MACHINES</text>
<text x="534.7" y="539.2">:</text>
<text x="490.6" y="544.5">#</text>
<text x="499.2" y="544.5">POIDS</text>
<text x="521.7" y="544.5">(Kg):</text>
<text x="541.9" y="544.5">4.51</text>
<text x="560.1" y="544.5">kg</text>
</g>
<text font-size="5.6" x="723.5" y="539.3">WIPRO PARI GROUP</text>
<g font-size="5.4">
<text x="603.8" y="155.9" transform="rotate(-90 603.8 155.9)">n</text>
<text x="597.7" y="176.3" transform="rotate(-90 597.7 176.3)">O6 H7</text>
<text x="530.9" y="197.2" transform="rotate(-90 530.9 197.2)">O15</text>
<text x="545.3" y="196.7" transform="rotate(-90 545.3 196.7)">O8.4</text>
<text x="37.4" y="299.5">i</text>
<text x="157.6" y="445.4">O17 H7</text>
<text x="183.6" y="451.6">n</text>
</g>
<g font-size="4.9">
<text x="42.9" y="6.6">1</text>
<text x="101.3" y="6.7">2</text>
<text x="152.5" y="6.7">3</text>
<text x="202.1" y="6.7">4</text>
<text x="252.1" y="6.7">5</text>
<text x="300.6" y="6.7">6</text>
<text x="352.6" y="6.7">7</text>
<text x="401.9" y="6.7">8</text>
<text x="448.4" y="6.7">9</text>
<text x="498.1" y="6.7">10</text>
<text x="546.4" y="6.7">11</text>
<text x="597" y="6.7">12</text>
<text x="648.5" y="6.6">13</text>
<text x="699.4" y="6.6">14</text>
<text x="749" y="6.7">15</text>
<text x="809.5" y="6.6">16</text>
<text x="9.7" y="26.7">M</text>
<text x="840.6" y="26.7">M</text>
<text x="9.7" y="71.4">L</text>
<text x="840.6" y="71.4">L</text>
<text x="9.7" y="124.2">K</text>
<text x="840.6" y="124.2">K</text>
<text x="9.7" y="173.4">J</text>
<text x="840.6" y="173.4">J</text>
<text x="9.7" y="222.7">H</text>
<text x="840.6" y="222.7">H</text>
<text x="9.7" y="274.3">G</text>
<text x="840.6" y="274.3">G</text>
<text x="9.7" y="322.6">F</text>
<text x="840.6" y="322.6">F</text>
<text x="9.7" y="373.3">E</text>
<text x="840.6" y="373.3">E</text>
<text x="9.7" y="423.8">D</text>
<text x="840.6" y="423.8">D</text>
<text x="9.7" y="472.8">C</text>
<text x="840.6" y="472.8">C</text>
<text x="9.7" y="522.1">B</text>
<text x="840.6" y="522.1">B</text>
<text x="9.7" y="568.7">A</text>
<text x="840.6" y="568.7">A</text>
<text x="17.2" y="577">NOTE FOR WIPRO PARI DESIGN -REF. ONLY</text>
<text x="45.9" y="582.3">WEAR DETAILS : NA</text>
<text x="42.9" y="590.6">1</text>
<text x="101.3" y="590.7">2</text>
<text x="152.5" y="590.7">3</text>
<text x="202.1" y="590.7">4</text>
<text x="252.1" y="590.7">5</text>
<text x="300.6" y="590.7">6</text>
<text x="352.6" y="590.7">7</text>
<text x="401.9" y="590.7">8</text>
<text x="448.4" y="590.7">9</text>
<text x="498.1" y="590.7">10</text>
<text x="546.4" y="590.7">11</text>
<text x="597" y="590.7">12</text>
<text x="648.5" y="590.6">13</text>
<text x="699.4" y="590.5">14</text>
<text x="749" y="590.7">15</text>
<text x="809.5" y="590.5">16</text>
</g>
<text font-size="4.2" x="677.1" y="13.9">NOTE : STANDARD FASTENER TORQUE AS PER STD-DES-01-00FR-DES-006-00</text>
<g font-size="3.9">
<text x="653" y="530.9">REVISION</text>
<text x="708.9" y="530.9">DESCRIPTION</text>
<text x="779.4" y="530.9">DATE</text>
<text x="793.1" y="530.9">DRN.BY</text>
<text x="610.8" y="557.1">RESERVED</text>
<text x="635.2" y="557.1">SPACE</text>
<text x="610.8" y="562.7">FOR</text>
<text x="610.8" y="568.3">CONTROLLED</text>
<text x="640.7" y="568.3">COPY</text>
<text x="610.8" y="573.8">STAMP</text>
</g>
<text font-size="3.6" x="734.4" y="549.8">MASTER MTG PLATE</text>
<text font-size="3.5" x="655.4" y="547.1">www.wipropari.com</text>
<g font-size="3.4">
<text x="135.4" y="109.2">C.10</text>
<text x="136.4" y="131.2">C.9</text>
<text x="126.3" y="149.2">D.3</text>
<text x="216.8" y="153.2">D.4</text>
<text x="319.1" y="154.4">B.4</text>
<text x="384.6" y="154.1">B.5</text>
<text x="426.4" y="155.2">B.6</text>
<text x="65.3" y="165.3">Y1</text>
<text x="126.2" y="169.1">F.1</text>
<text x="216.3" y="168.8">F.2</text>
<text x="102.2" y="177">C.5</text>
<text x="138.3" y="177.8">C.6</text>
<text x="192.2" y="177.4">C.7</text>
<text x="228.3" y="175.7">C.8</text>
<text x="124.2" y="185.8">A.1</text>
<text x="214" y="185.9">A.2</text>
<text x="313.4" y="182.2">D.1</text>
<text x="378.5" y="184.2">E.1</text>
<text x="432.4" y="185.3">D.2</text>
<text x="256.8" y="195.5">C.3</text>
<text x="289.3" y="194.2">C.4</text>
<text x="125.6" y="200.1">C.1</text>
<text x="215.6" y="206.3">C.2</text>
<text x="319.4" y="215.2">B.1</text>
<text x="382.7" y="214.7">B.2</text>
<text x="427.4" y="215.5">B.3</text>
<text x="149.6" y="238.9" transform="rotate(-90 149.6 238.9)">X1</text>
</g>
<g font-size="3.1">
<text x="818.1" y="527.3">LIMITS</text>
<text x="815" y="545.5">DRAWING TYPE</text>
<text x="690" y="546.1">DESCRIPTION</text>
<text x="689.5" y="554.6">SURFACE AREA</text>
<text x="706.2" y="554.6">SURFACE TREATMENT</text>
<text x="742.7" y="554.6">MACHINING</text>
<text x="762.5" y="554.6">DESIGN UNIT</text>
<text x="783.6" y="554.6">DESIGN UNIT CD.</text>
<text x="811" y="554.4">TEAM NO.</text>
<text x="823.3" y="554.5">SHEET SIZE</text>
<text x="828.6" y="559.9">A1</text>
<text x="689.4" y="564.9">REFERENCE DWG.</text>
<text x="690.8" y="569.3">DRN.BY</text>
<text x="704.4" y="569.2">CHKD.BY</text>
<text x="719.6" y="569.3">APPD.BY</text>
<text x="739.7" y="569.1">MATERIAL</text>
<text x="741.8" y="564.7">PART CLASS.</text>
<text x="768.6" y="564.7">HEAT TREATMENT</text>
<text x="772.5" y="569.7">DRG./PART CODE</text>
<text x="811.9" y="569.3">REV.</text>
<text x="824.4" y="569.4">SCALE</text>
<text x="737.3" y="578">NET WEIGHT-Kg</text>
<text x="824.4" y="578.5">SHEET</text>
</g>
<text font-size="3" x="832.4" y="403.9">°</text>
<g font-size="2.8">
<text x="558.3" y="505.4">3.2</text>
<text x="813.4" y="531.5">Gen Tol.: IS 2102</text>
<text x="556.9" y="537.2">3.2</text>
<text x="652.1" y="550.4">1.ALL DIMENSIONS ARE</text>
<text x="652" y="556.4">2.DO NOT SCALE</text>
<text x="652" y="562.5">3.IF IN DOUBT ,</text>
<text x="652" y="569.2">LOCATION :</text>
<text x="657.2" y="575.8">ALL RIGHTS OF REPRODUCTION &amp;</text>
<text x="689.1" y="575">03006330</text>
<text x="703.4" y="574.9">03004785</text>
<text x="718.4" y="575">03002882</text>
<text x="657.7" y="579.2">DISTRIBUTION ARE RESERVED</text>
</g>
<g font-size="2.7">
<text x="817.3" y="549.9">MACHINING</text>
<text x="652.9" y="553.5">IN mm</text>
<text x="652.7" y="559.5">DRAWING.</text>
<text x="689.6" y="559.1">143.93 in^2</text>
<text x="724.1" y="559.2">#</text>
<text x="751" y="559.1">#</text>
<text x="766.6" y="559">WPES</text>
<text x="790.3" y="558.8">0300</text>
<text x="811.9" y="558.8">PL-02</text>
<text x="652.7" y="565.5">ASK TEAM MEMBER</text>
<text x="673.4" y="569.6">PUNE</text>
<text x="727.4" y="564.9">---</text>
<text x="761.4" y="564.9">B</text>
<text x="812.9" y="564.9">----</text>
<text x="746.1" y="573.2">#</text>
<text x="826.3" y="573.4">1 :</text>
<text x="653.1" y="576.3">C</text>
<text x="689.4" y="582.4">12/11/2024</text>
<text x="703.7" y="582.5">12/11/2024</text>
<text x="718.7" y="582.6">12/11/2024</text>
<text x="742.3" y="582.2">4.51 kg</text>
<text x="824.1" y="582.4">1 OF 2</text>
</g>
<g font-size="2.5">
<text x="807.8" y="392">DEBURR AND REMOVE SHARP</text>
<text x="808.2" y="394.8">EDGES UNLESS SHARP EDGE</text>
<text x="809.1" y="400.9">UNSP.RADII</text>
<text x="809.8" y="397.6">REQUIREMENT SPECIFIED</text>
<text x="824.4" y="400.7">UNSP.CHF.</text>
<text x="812.2" y="403.6">0.5 R</text>
<text x="825.3" y="403.9">0.5 X 45</text>
<text x="812.8" y="411.8">UP TO 10</text>
<text x="829.1" y="411.9">±1.5°</text>
<text x="811.4" y="416.1">10 UP TO 50</text>
<text x="828.5" y="416.1">±0°50'</text>
<text x="810.4" y="424.5">120 UP TO 400</text>
<text x="810.9" y="420.3">50 UP TO 120</text>
<text x="828.5" y="424.5">±0°15'</text>
<text x="828.5" y="420.3">±0°25'</text>
<text x="811.7" y="433.2">0.5 UP TO 3</text>
<text x="812.5" y="437.5">3 UP TO 6</text>
<text x="829.6" y="437.4">±0.2</text>
<text x="829.6" y="433.2">±0.1</text>
<text x="812" y="441.7">6 UP TO 30</text>
<text x="829.6" y="441.7">±0.5</text>
<text x="810.9" y="445.9">30 UP TO 120</text>
<text x="829.6" y="446">±0.8</text>
<text x="809.9" y="454.4">315 UP TO 1000</text>
<text x="810.3" y="450.2">120 UP TO 315</text>
<text x="829.6" y="450.2">±1.2</text>
<text x="830.7" y="454.4">±2</text>
<text x="809.4" y="458.7">1000 UP TO 2000</text>
<text x="830.6" y="458.7">±3</text>
<text x="811.9" y="463">OVER 2000</text>
<text x="830.7" y="463">±4</text>
<text x="813.1" y="471.6">UP TO 10</text>
<text x="830.1" y="471.6">±1°</text>
<text x="811.4" y="475.9">10 UP TO 50</text>
<text x="828.5" y="475.9">±0°30'</text>
<text x="810.4" y="484.4">120 UP TO 400</text>
<text x="811.2" y="480.1">50 UP TO 120</text>
<text x="828.5" y="484.4">±0°10'</text>
<text x="828.5" y="480.1">±0°20'</text>
<text x="811.7" y="493">0.5 UP TO 3</text>
<text x="812.4" y="497.2">3 UP TO 6</text>
<text x="829.6" y="497.3">±0.1</text>
<text x="829.6" y="493">±0.1</text>
<text x="811.9" y="501.5">6 UP TO 30</text>
<text x="829.6" y="501.5">±0.2</text>
<text x="810.8" y="505.8">30 UP TO 120</text>
<text x="829.6" y="505.8">±0.3</text>
<text x="809.8" y="514.3">315 UP TO 1000</text>
<text x="810.3" y="510.1">120 UP TO 315</text>
<text x="829.6" y="510">±0.5</text>
<text x="829.6" y="514.3">±0.8</text>
<text x="668.4" y="519.9">.</text>
<text x="783.5" y="520">.</text>
<text x="799.1" y="519.9">.</text>
<text x="809.2" y="518.5">1000 UP TO 2000</text>
<text x="829.6" y="518.5">±1.2</text>
<text x="668.4" y="524.9">.</text>
<text x="783.3" y="524.8">.</text>
<text x="799.1" y="524.8">.</text>
<text x="811.9" y="522.8">OVER 2000</text>
<text x="830.6" y="522.7">±2</text>
</g>
<g font-size="2.4">
<text x="4.1" y="556.9" transform="rotate(-90 4.1 556.9)">Uploading\2022-23\P23Y5\P23Y5B096058.dft</text>
<text x="4.1" y="584.1" transform="rotate(-90 4.1 584.1)">\\srv01043\ExDM</text>
</g>
<g font-size="2.1">
<text x="811.5" y="406.1">UNSPECIFIED TOL.(FAB)</text>
<text x="812.5" y="408.5">FOR ANGULAR IN mm.</text>
<text x="811.6" y="427.7">UNSPECIFIED TOL.(FAB)</text>
<text x="813.6" y="430.1">FOR LINEAR IN mm.</text>
<text x="811.7" y="466.1">UNSPECIFIED TOL.(M/C)</text>
<text x="812.5" y="468.5">FOR ANGULAR IN mm.</text>
<text x="811.7" y="487.6">UNSPECIFIED TOL.(M/C)</text>
<text x="813.6" y="489.9">FOR LINEAR IN mm.</text>
</g>
</svg>
